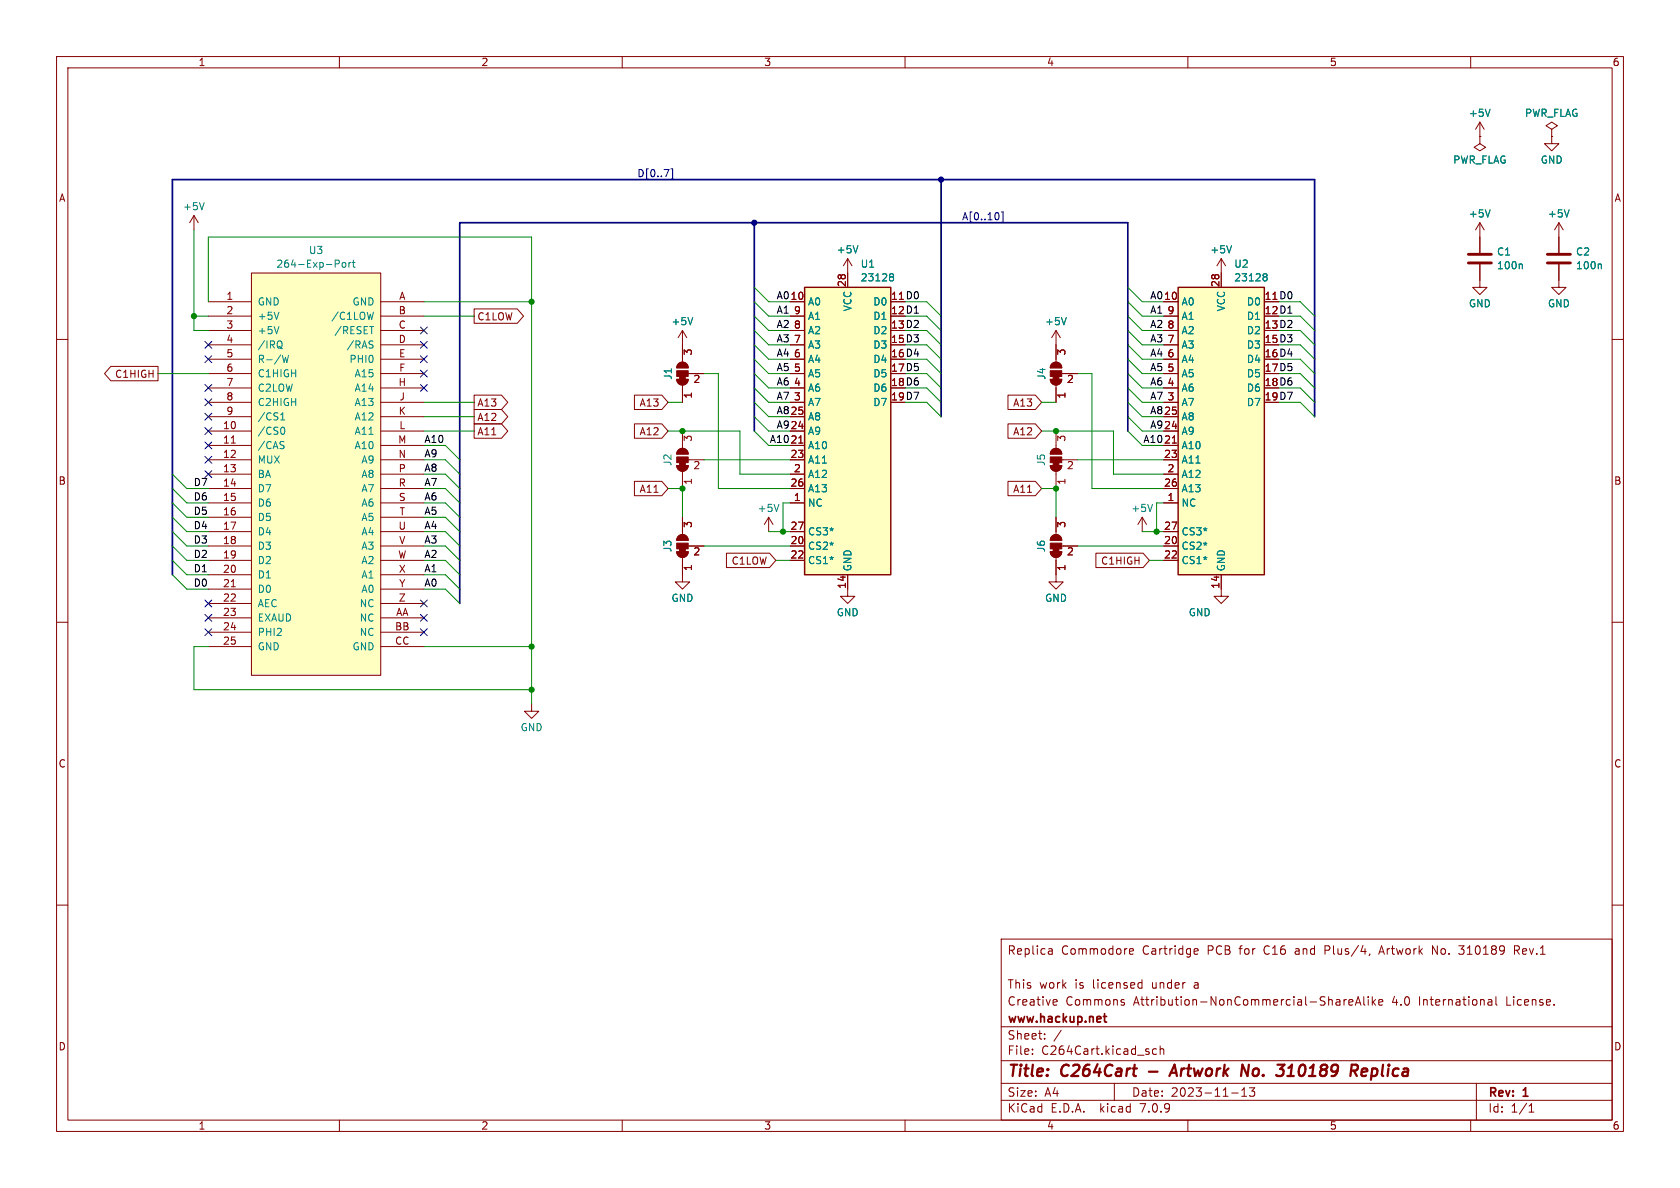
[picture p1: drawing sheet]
<svg xmlns="http://www.w3.org/2000/svg" width="297mm" height="210mm" viewBox="0 0 297 210" stroke-linecap="round" stroke-linejoin="round" font-family="sans-serif">
<g fill="none" stroke="#840000" stroke-width=".18">
<path d="M10 10h277v190h-277zM12 12h273v186h-273zM60 10v2M110 10v2M160 10v2M210 10v2M260 10v2M34.3 38.1l-.8 1.3M34.3 38.1v2.5M34.3 38.1l.8 1.3M261.6 24.1v1.3l1 .6-1 .7-1-.7 1-.6M261.6 24.1h.1"/>
<path d="M261.6 21.6l-.7 1.3M261.6 21.6v2.5M261.6 39.4v5.3M261.6 21.6l.8 1.3M261.6 39.4l-.7 1.2M261.6 39.4l.8 1.2M274.3 24.1v1.3h1.3l-1.3 1.3-1.3-1.3h1.3M274.3 22.9l1-.7-1-.6-1 .6 1 .7v1.2M274.3 24.1h.1M275.6 39.4l-.8 1.2M275.6 39.4v5.3M275.6 39.4l.8 1.2"/>
<path d="M10 60h2M36.8 53.3h7.6M36.8 58.4h7.6M36.8 55.9h7.6M44.4 48.3h22.9v71.1h-22.9zM67.3 53.3h7.6M67.3 58.4h7.6M67.3 55.9h7.6M83.8 54.6h7.6l1.2 1.3-1.2 1.3h-7.6zM120.6 58.4v5.6M120.6 58.4l.8 1.3M120.6 58.4l-.7 1.3"/>
<path d="M139.7 53.3h2.5M139.7 58.4h2.5M139.7 55.9h2.5M149.9 45.7v5.1M149.9 45.7l-.8 1.3M149.9 45.7l.7 1.3M186.7 58.4v5.6M186.7 58.4l.8 1.3M186.7 58.4l-.8 1.3M205.7 53.3h2.6M205.7 58.4h2.6M205.7 55.9h2.6"/>
<path d="M215.9 45.7v5.1M215.9 45.7l-.8 1.3M215.9 45.7l.8 1.3M261.6 46.7v4.1h1.3l-1.3 1.3-1.3-1.3h1.3M275.6 46.7v4.1h1.3l-1.3 1.3-1.3-1.3h1.3M285 60h2M19.6 64.8h8.3v2.5h-8.3l-1.1-1.3zM36.8 66h7.6M36.8 78.7h7.6M36.8 76.2h7.6M36.8 73.7h7.6M36.8 71.1h7.6"/>
<path d="M36.8 68.6h7.6M36.8 63.5h7.6M36.8 61h7.6M40.9 78.3h.7M67.3 66h7.6M67.3 78.7h7.6M67.3 76.2h7.6M67.3 73.7h7.6M67.3 71.1h7.6M67.3 68.6h7.6M67.3 63.5h7.6M67.3 61h7.6"/>
<path d="M83.8 69.8h4.9l1.1 1.3-1.1 1.3h-4.9zM83.8 74.9h4.9l1.1 1.3-1.1 1.3h-4.9zM83.8 72.4h4.9l1.1 1.3-1.1 1.2h-4.9zM112.2 74.9h4.8l1.1 1.3-1.1 1.3h-4.8zM112.2 69.8h4.8l1.1 1.3-1.1 1.3h-4.8zM119.6 67.1h2.1a1.02 1.02 0 0 1-1.1 1 1.02 1.02 0 0 1-1-1zM119.9 64.3a1.02 1.02 0 0 1 1.1-.2 1.02 1.02 0 0 1 .7 .9h-2.1zM119.9 79.5a1.02 1.02 0 0 1 1.1-.2 1.02 1.02 0 0 1 .7 1h-2.1zM120.6 68.1v3M120.6 76.2v3M121.7 66h2.8M139.7 66h2.5"/>
<path d="M139.7 78.7h2.5M139.7 76.2h2.5M139.7 73.7h2.5M139.7 71.1h2.5M139.7 68.6h2.5M139.7 63.5h2.5M139.7 61h2.5M141.2 78.3h.7M178.2 74.9h4.8l1.1 1.3-1.1 1.3h-4.8zM178.2 69.8h4.8l1.1 1.3-1.1 1.3h-4.8zM185.7 67.1h2a1.02 1.02 0 0 1-1 1 1.02 1.02 0 0 1-1-1zM186 64.3a1.02 1.02 0 0 1 1.1-.2 1.02 1.02 0 0 1 .6 .9h-2z"/>
<path d="M186 79.5a1.02 1.02 0 0 1 1.1-.2 1.02 1.02 0 0 1 .6 1h-2zM186.7 68.1v3M186.7 76.2v3M187.7 66h2.8M205.7 66h2.6M205.7 78.7h2.6M205.7 76.2h2.6M205.7 73.7h2.6M205.7 71.1h2.6M205.7 68.6h2.6M205.7 63.5h2.6M205.7 61h2.6"/>
<path d="M207.3 78.3h.7M36.8 88.9h7.6M36.8 83.8h7.6M36.8 96.5h7.6M36.8 99.1h7.6M36.8 81.3h7.6M36.8 86.4h7.6M36.8 94h7.6M36.8 91.4h7.6M67.3 88.9h7.6M67.3 83.8h7.6M67.3 96.5h7.6"/>
<path d="M67.3 99.1h7.6M67.3 81.3h7.6M67.3 86.4h7.6M67.3 94h7.6M67.3 91.4h7.6M112.2 85.1h4.8l1.1 1.3-1.1 1.2h-4.8zM119.6 97.5h2.1a1.02 1.02 0 0 1-1.1 1 1.02 1.02 0 0 1-1-1zM119.6 82.3h2.1a1.02 1.02 0 0 1-1.1 1 1.02 1.02 0 0 1-1-1zM119.9 94.8a1.02 1.02 0 0 1 1.1-.2 1.02 1.02 0 0 1 .7 .9h-2.1zM120.6 98.6v4.3h1.3l-1.3 1.2-1.2-1.2h1.2M120.6 83.3v3.1M120.6 91.4v3.1"/>
<path d="M121.7 96.5h2.8M121.7 81.3h2.8M128.4 97.8h7.6l1.2 1.3-1.2 1.2h-7.6zM135.9 91.4l.8 1.3M135.9 91.4v2.6M135.9 91.4l-.8 1.3M139.7 88.9h2.5M139.7 83.8h2.5M139.7 96.5h2.5M139.7 99.1h2.5M139.7 81.3h2.5M139.7 86.4h2.5"/>
<path d="M139.7 94h2.5M178.2 85.1h4.8l1.1 1.3-1.1 1.2h-4.8zM185.7 82.3h2a1.02 1.02 0 0 1-1 1 1.02 1.02 0 0 1-1-1zM185.7 97.5h2a1.02 1.02 0 0 1-1 1 1.02 1.02 0 0 1-1-1zM186 94.8a1.02 1.02 0 0 1 1.1-.2 1.02 1.02 0 0 1 .6 .9h-2zM186.7 98.6v4.3h1.3l-1.3 1.2-1.3-1.2h1.3M186.7 83.3v3.1M186.7 91.4v3.1M187.7 96.5h2.8M187.7 81.3h2.8M193.7 97.8h8.4l1.1 1.3-1.1 1.2h-8.4zM201.9 91.4l.8 1.3"/>
<path d="M201.9 91.4v2.6M201.9 91.4l-.7 1.3M205.7 88.9h2.6M205.7 83.8h2.6M205.7 96.5h2.6M205.7 99.1h2.6M205.7 81.3h2.6M205.7 86.4h2.6M205.7 94h2.6M10 110h2M36.8 101.6h7.6M36.8 104.1h7.6"/>
<path d="M36.8 106.7h7.6M36.8 109.2h7.6M36.8 111.8h7.6M36.8 114.3h7.6M40.9 103.7h.7M67.3 101.6h7.6M67.3 104.1h7.6M67.3 106.7h7.6M67.3 109.2h7.6M67.3 111.8h7.6M67.3 114.3h7.6M149.9 101.6v3.8h1.2l-1.2 1.3-1.3-1.3h1.3"/>
<path d="M215.9 101.6v3.8h1.3l-1.3 1.3-1.3-1.3h1.3M285 110h2M94 124.5v1.2h1.2l-1.2 1.3-1.3-1.3h1.3M10 160h2M285 160h2M177 166h108v32h-108zM185.5 167.7l.5 .1v.9M186 168.6l-.5 .1M186 168.1h-.5M186.4 176.7l.4 .1 .1 .3-.7 .1M186.8 177.6l-.4 .1M198.4 177.2l.3 .1 .1 .2-.2 .2h-.3"/>
<path d="M198.4 176.7l.3 .1M199.7 167.9l.2-.2h.3l.2 .2v.2l-.7 .1M199.7 168.5l.2 .2 .4-.1M201.5 173.7l.4 .1M201.9 173.2v1.5M201.9 174.6l-.4 .1M211.2 167.8l.4-.1 .2 .4-.7 .1M211.2 168.6h.5M234.2 168h.6M234.8 167.2h-.6v1.5M237.6 176.7v1M238 176.7l-.3 .1-.1 .2"/>
<path d="M238.5 177.2l.7-.1-.1-.3-.4-.1-.2 .2v.7h.6M239.6 177.7l.5-1.5 .5 1.5M239.7 177.3h.8M241.1 176.2v1.3l.2 .2M241.9 176.2v.1M241.9 176.7v1M242.2 168.6l-.2 .3M242.6 176.2v1.5M242.7 177.1l.5 .6M243.2 176.7l-.6 .6M243.7 177.2l.8-.1-.1-.3-.4-.1-.3 .2 .1 .7h.6M243.9 168.3h.7"/>
<path d="M244.2 167.2l-.5 1.5M253.2 168.7v-1.5l.9 1.5M257.9 167.2h.9l-.5 .6h.2M258 168.6l.5 .1M263.1 177.6h.6M263.1 176.8h.6v.9M263.7 177.1l-.6 .1M264.5 176.2v1.3l.2 .2M268.1 168l.5 .7M268.5 167.3l-.2-.1h-.6v1.5M268.5 167.8l-.2 .2h-.6M60 198v2"/>
<path d="M110 198v2M160 198v2M177 194.5h108M177 191.5h108M177 187.5h108M177 181.5h108M182.5 186.3v.1M182.5 185.5v.1M184.7 183.6v.1M184.7 182.8v.1M187.6 182.1l-1.3 2M197 191.5v3"/>
<path d="M204.5 185.5l-.5-.1-.3 .3v.4l.2 .2h.6M205.1 185.5l.2-.1 .4 .1v.9M205.1 184.9v1.5M210 198v2M217.7 193.2h1.2M219.5 193.8h.9M219.5 192.7l.5-.4v1.5M220.9 192.3h.9l-.5 .6 .4 .1v.7l-.2 .1h-.4l-.2-.1M260 198v2M261 191.5v6.5M270.3 196.6h.9M270.3 195.5l.4-.4v1.5"/>
</g>
<path d="M203.1 189.4h1.5M206.7 190.2l.9-2 .5 2M207 189.6h.9M219.6 188.2l.9 2 .3-2M227.6 190.2h1.1M227.8 188.8l.6-.6-.2 2M239 188.2l.9 .1a.58 .58 0 0 1-.3 1h-.8M239.3 189.3l.6 .9M240.7 189.5l1-.1-.1-.4-.1-.1-.6 .1-.2 .9 .2 .3 .6-.1" fill="none" stroke="#840000" stroke-width=".4"/>
<path d="M195.1 179.7h.5M195.3 179.2v1.3l.3 .2" fill="none" stroke="#840000" stroke-width=".3"/>
<g fill="none" stroke="#008484" stroke-width=".18">
<path d="M263.4 19.3l-.4 1.3M36.1 35.8l-.4 1.3M263.4 37.1l-.4 1.3M277.4 37.1l-.4 1.3M49.3 55.2l-.4 1.3M49.3 57.7l-.4 1.3M59.8 46l.2 .2-.1 .3-.1 .1M60.6 46.5l.3-.1 .2 .2v.4l-.2 .2h-.3l-.1-.2zM61.7 46.4v.8M62 46.4l-.3 .2M62.3 46.4h.5M62.5 46v1.1l.3 .1"/>
<path d="M65.3 57.7h.8M66 55.2l-.3 1.3M122.5 56.1l-.5 1.3M151.7 43.4l-.4 1.3M157.5 48.4h.2l.3 .2-.3 .3M157.5 48.9h.2M157.7 48.9l.3 .3v.2l-.2 .2-.3 .1M188.5 56.1l-.4 1.3M217.7 43.4l-.4 1.3M223.5 48.4h.3l.2 .2-.2 .3M223.5 48.9h.3M223.8 48.9l.2 .3v.2l-.1 .2-.4 .1"/>
<path d="M268.9 46.7l.2 .1v.7M282.9 46.7l.2 .1v.7M49.5 61.3l.2 .2M49.6 60.3h.1a.9 .9 0 0 1 0 1.2M49.6 74.2h.7M49.6 73.3l.4-.3v1.2M49.7 61.5l.2 .2M49.7 61.5h-.1M49.9 75.5a.68 .68 0 0 1 .5 .6 .68 .68 0 0 1-.5 .7M49.9 62.8l.3 1.3 .3-.9 .2 .9 .3-1.3M50 78l.2 .1M50.1 78.8l.1 .2-.1 .3"/>
<path d="M65.8 60.3h.2M65.8 61l.2 .2-.2 .3M137.7 89.2l-.4 1.2M203.7 89.2l-.4 1.2"/>
</g>
<g fill="#840000" stroke="#840000" stroke-width=".18">
<path d="M186.2 66.5h1v.6h-1z"/>
<path d="M185.7 67.1h2a1.02 1.02 0 0 1-1 1 1.02 1.02 0 0 1-1-1z"/>
<path d="M185.7 65.5h2v1h-2z"/>
<path d="M186 64.3a1.02 1.02 0 0 1 1.1-.2 1.02 1.02 0 0 1 .6 .9h-2z"/>
<path d="M120.1 97h1.1v.5h-1.1z"/>
<path d="M119.6 97.5h2.1a1.02 1.02 0 0 1-1.1 1 1.02 1.02 0 0 1-1-1z"/>
<path d="M119.6 96h2.1v1h-2.1z"/>
<path d="M119.9 94.8a1.02 1.02 0 0 1 1.1-.2 1.02 1.02 0 0 1 .7 .9h-2.1z"/>
<path d="M120.1 66.5h1.1v.6h-1.1z"/>
<path d="M119.6 67.1h2.1a1.02 1.02 0 0 1-1.1 1 1.02 1.02 0 0 1-1-1z"/>
<path d="M119.6 65.5h2.1v1h-2.1z"/>
<path d="M119.9 64.3a1.02 1.02 0 0 1 1.1-.2 1.02 1.02 0 0 1 .7 .9h-2.1z"/>
<path d="M186.2 81.8h1v.5h-1z"/>
<path d="M185.7 82.3h2a1.02 1.02 0 0 1-1 1 1.02 1.02 0 0 1-1-1z"/>
<path d="M185.7 80.8h2v1h-2z"/>
<path d="M186 79.5a1.02 1.02 0 0 1 1.1-.2 1.02 1.02 0 0 1 .6 1h-2z"/>
<path d="M120.1 81.8h1.1v.5h-1.1z"/>
<path d="M119.6 82.3h2.1a1.02 1.02 0 0 1-1.1 1 1.02 1.02 0 0 1-1-1z"/>
<path d="M119.6 80.8h2.1v1h-2.1z"/>
<path d="M119.9 79.5a1.02 1.02 0 0 1 1.1-.2 1.02 1.02 0 0 1 .7 1h-2.1z"/>
<path d="M186.2 97h1v.5h-1z"/>
<path d="M185.7 97.5h2a1.02 1.02 0 0 1-1 1 1.02 1.02 0 0 1-1-1z"/>
<path d="M185.7 96h2v1h-2z"/>
<path d="M186 94.8a1.02 1.02 0 0 1 1.1-.2 1.02 1.02 0 0 1 .6 .9h-2z"/>
</g>
<path d="M259.6 46.5h4.1M259.6 45h4.1M273.6 46.5h4M273.6 45h4" fill="none" stroke="#840000" stroke-width=".51"/>
<g fill="#ffffc2" stroke="#ffffc2" stroke-width=".18">
<path d="M208.3 50.8h15.2v50.8h-15.2z"/>
<path d="M142.2 50.8h15.3v50.8h-15.3z"/>
<path d="M44.4 48.3h22.9v71.1h-22.9z"/>
</g>
<path d="M142.2 50.8h15.3v50.8h-15.3zM208.3 50.8h15.2v50.8h-15.2z" fill="none" stroke="#840000" stroke-width=".25"/>
<g fill="none" stroke="#000084" stroke-width=".18">
<path d="M118.6 29.8h.3v1.9h-.3M176.6 37.8v.8M177 37.5h.3v1.8h-.3M74.3 57.8l1.2 1.2M75.5 57.8l-1.2 1.2M36.2 62.9l1.2 1.2M36.2 78.1l1.2 1.2M36.2 68l1.2 1.2M36.2 73.1l1.2 1.2M36.2 70.5l1.2 1.2M36.2 75.6l1.2 1.2M36.2 60.4l1.2 1.2"/>
<path d="M37.4 62.9l-1.2 1.2M37.4 78.1l-1.2 1.2M37.4 68l-1.2 1.2M37.4 73.1l-1.2 1.2M37.4 70.5l-1.2 1.2M37.4 75.6l-1.2 1.2M37.4 60.4l-1.2 1.2M74.3 60.4l1.2 1.2M74.3 65.4l1.2 1.2M74.3 68l1.2 1.2M74.3 62.9l1.2 1.2M75.5 60.4l-1.2 1.2"/>
<path d="M75.5 65.4l-1.2 1.2M75.5 68l-1.2 1.2M75.5 62.9l-1.2 1.2M36.2 83.2l1.2 1.2M36.2 80.7l1.2 1.2M37.4 83.2l-1.2 1.2M37.4 80.7l-1.2 1.2M36.2 111.2l1.2 1.2M36.2 106.1l1.2 1.2M36.2 108.6l1.2 1.2M37.4 106.1l-1.2 1.2M37.4 111.2l-1.2 1.2"/>
<path d="M37.4 108.6l-1.2 1.2M74.3 106.1l1.2 1.2M74.3 108.6l1.2 1.2M74.3 111.2l1.2 1.2M75.5 106.1l-1.2 1.2M75.5 108.6l-1.2 1.2M75.5 111.2l-1.2 1.2"/>
</g>
<path d="M133.3 39.4v36.8M166.4 31.8v41.9M199.4 76.2v-36.8h-118.1v67.3M232.4 73.7v-41.9h-201.9v69.8" fill="none" stroke="#000084" stroke-width=".3"/>
<g fill="none" stroke="#008400" stroke-width=".18">
<path d="M34.3 40.6v17.8h2.5M34.3 55.9h2.5M36.8 53.3v-11.4h57.2v82.6M74.9 53.3h19.1M74.9 55.9h8.9M133.3 58.4l2.6 2.6h3.8M133.3 55.9l2.6 2.5h3.8M133.3 50.8l2.6 2.5h3.8M133.3 53.3l2.6 2.6h3.8M160 58.4h3.8l2.6 2.6M160 53.3h3.8l2.6 2.6M160 55.9h3.8l2.6 2.5"/>
<path d="M199.4 58.4l2.5 2.6h3.8M199.4 55.9l2.5 2.5h3.8M199.4 50.8l2.5 2.5h3.8M199.4 53.3l2.5 2.6h3.8M226.1 58.4h3.8l2.5 2.6M226.1 53.3h3.8l2.5 2.6M226.1 55.9h3.8l2.5 2.5M27.9 66h8.9M74.9 71.1h8.9M74.9 78.7h3.8l2.6 2.6M74.9 73.7h8.9M74.9 76.2h8.9"/>
<path d="M118.1 71.1h2.5M118.1 76.2h12.7v7.6h8.9M124.5 66h2.5v20.4h12.7M133.3 68.6l2.6 2.5h3.8M133.3 66l2.6 2.6h3.8M133.3 61l2.6 2.5h3.8M133.3 63.5l2.6 2.5h3.8M133.3 76.2l2.6 2.5h3.8M133.3 71.1l2.6 2.6h3.8M133.3 73.7l2.6 2.5h3.8M160 61h3.8l2.6 2.5M160 71.1h3.8l2.6 2.6"/>
<path d="M160 68.6h3.8l2.6 2.5M160 63.5h3.8l2.6 2.5M160 66h3.8l2.6 2.6M184.1 71.1h2.6M184.1 76.2h12.7v7.6h8.9M190.5 66h2.5v20.4h12.7M199.4 68.6l2.5 2.5h3.8M199.4 66l2.5 2.6h3.8M199.4 61l2.5 2.5h3.8M199.4 63.5l2.5 2.5h3.8M199.4 76.2l2.5 2.5h3.8M199.4 71.1l2.5 2.6h3.8"/>
<path d="M199.4 73.7l2.5 2.5h3.8M226.1 61h3.8l2.5 2.5M226.1 71.1h3.8l2.5 2.6M226.1 68.6h3.8l2.5 2.5M226.1 63.5h3.8l2.5 2.5M226.1 66h3.8l2.5 2.6M30.5 83.8l2.5 2.6h3.8M30.5 86.4l2.5 2.5h3.8M30.5 88.9l2.5 2.5h3.8M30.5 91.4l2.5 2.6h3.8M30.5 99.1l2.5 2.5h3.8M30.5 96.5l2.5 2.6h3.8"/>
<path d="M30.5 94l2.5 2.5h3.8M74.9 86.4h3.8l2.6 2.5M74.9 83.8h3.8l2.6 2.6M74.9 81.3h3.8l2.6 2.5M74.9 88.9h3.8l2.6 2.5M74.9 91.4h3.8l2.6 2.6M74.9 94h3.8l2.6 2.5M74.9 99.1h3.8l2.6 2.5M74.9 96.5h3.8l2.6 2.6M118.1 86.4h2.5v5M124.5 81.3h15.2M124.5 96.5h15.2"/>
<path d="M135.9 94h3.8M137.2 99.1h2.5M139.7 88.9h-1.3v5.1M184.1 86.4h2.6v5M190.5 81.3h15.2M190.5 96.5h15.2M201.9 94h3.8M203.2 99.1h2.5M205.7 88.9h-1.2v5.1M30.5 101.6l2.5 2.5h3.8M36.8 114.3h-2.5v7.6h59.7M74.9 114.3h19.1"/>
<path d="M74.9 104.1h3.8l2.6 2.6M74.9 101.6h3.8l2.6 2.5"/>
</g>
<g fill="#008400" stroke="#008400" stroke-width=".18">
<circle cx="120.6" cy="86.4" r=".46"/>
<circle cx="94" cy="114.3" r=".46"/>
<circle cx="120.6" cy="76.2" r=".46"/>
<circle cx="204.5" cy="94" r=".46"/>
<circle cx="186.7" cy="86.4" r=".46"/>
<circle cx="186.7" cy="76.2" r=".46"/>
<circle cx="94" cy="53.3" r=".46"/>
<circle cx="94" cy="121.9" r=".46"/>
<circle cx="34.3" cy="55.9" r=".46"/>
<circle cx="138.4" cy="94" r=".46"/>
</g>
<g fill="#000084" stroke="#000084" stroke-width=".18">
<circle cx="166.4" cy="31.8" r=".46"/>
<circle cx="133.3" cy="39.4" r=".46"/>
</g>
<g font-size="2.8" fill="#840000">
<text x="178" y="190.9">Title:</text>
<text x="187.7" y="190.9">C264Cart</text>
<text x="208.7" y="190.9">Artwork</text>
<text x="221.9" y="190.9">No.</text>
<text x="229" y="190.9">310189</text>
<text x="242.8" y="190.9">Replica</text>
</g>
<g font-size="2.1" fill="#840000">
<text x="178" y="169">Replica</text>
<text x="187.6" y="169">Commodore</text>
<text x="202" y="169">Cartridge</text>
<text x="213.6" y="169">PCB</text>
<text x="219.4" y="169">for</text>
<text x="223.9" y="169">C16</text>
<text x="229.5" y="169">and</text>
<text x="234.9" y="169">Plus/4,</text>
<text x="244.8" y="169">Artwork</text>
<text x="254.2" y="169">No.</text>
<text x="259.1" y="169">310189</text>
<text x="269" y="169">Rev.1</text>
<text x="178" y="178">Creative</text>
<text x="178" y="175">This</text>
<text x="183.7" y="175">work</text>
<text x="188.4" y="178">Commons</text>
<text x="190.1" y="175">is</text>
<text x="193.3" y="175">licensed</text>
<text x="200.5" y="178">Attribution-NonCommercial-ShareAlike</text>
<text x="203.9" y="175">under</text>
<text x="211.5" y="175">a</text>
<text x="246.3" y="178">4.0</text>
<text x="251.1" y="178">International</text>
<text x="266.7" y="178">License.</text>
<text x="178" y="184">Sheet:</text>
<text x="178" y="181.2">www.hackup.net</text>
<text x="178" y="186.7">File:</text>
<text x="184.1" y="186.7">C264Cart.kicad_sch</text>
<text x="178" y="196.9">KiCad</text>
<text x="178" y="194.1">Size:</text>
<text x="184.7" y="194.1">A4</text>
<text x="185.7" y="196.9">E.D.A.</text>
<text x="194.6" y="196.9">kicad</text>
<text x="200" y="194.1">Date:</text>
<text x="201.8" y="196.9">7.0.9</text>
<text x="207" y="194.1">2023-11-13</text>
<text x="263" y="194.3">Rev:</text>
<text x="263" y="196.9">Id:</text>
<text x="267.1" y="196.9">1/1</text>
<text x="269.4" y="194.3">1</text>
</g>
<g font-size="1.8" fill="#840000">
<text x="35" y="11.9">1</text>
<text x="85" y="11.9">2</text>
<text x="135" y="11.9">3</text>
<text x="185" y="11.9">4</text>
<text x="235" y="11.9">5</text>
<text x="285" y="11.9">6</text>
<text x="10.3" y="35.9">A</text>
<text x="285.3" y="35.9">A</text>
<text x="39.9" y="53.1">1</text>
<text x="70.5" y="53.1">A</text>
<text x="139.7" y="53.1">10</text>
<text x="149.6" y="50.8" transform="rotate(-90 149.6 50.8)">28</text>
<text x="157.4" y="53.1">11 D0</text>
<text x="157.4" y="53.1">11</text>
<text x="205.7" y="53.1">10</text>
<text x="215.6" y="50.8" transform="rotate(-90 215.6 50.8)">28</text>
<text x="223.5" y="53.1">11 D0</text>
<text x="223.5" y="53.1">11</text>
<text x="39.9" y="55.6">2</text>
<text x="39.9" y="58.2">3</text>
<text x="70.4" y="55.6">B</text>
<text x="70.4" y="58.2">C</text>
<text x="84.3" y="56.8">C1LOW</text>
<text x="140.3" y="58.2">8</text>
<text x="140.3" y="55.6">9</text>
<text x="157.4" y="55.6">12 D1</text>
<text x="157.4" y="58.2">13 D2</text>
<text x="157.4" y="55.6">12</text>
<text x="157.4" y="58.2">13</text>
<text x="206.3" y="58.2">8</text>
<text x="206.3" y="55.6">9</text>
<text x="223.5" y="55.6">12 D1</text>
<text x="223.5" y="58.2">13 D2</text>
<text x="223.5" y="55.6">12</text>
<text x="223.5" y="58.2">13</text>
<text x="39.9" y="60.7">4</text>
<text x="39.9" y="63.2">5</text>
<text x="39.9" y="65.8">6</text>
<text x="70.4" y="60.7">D</text>
<text x="70.4" y="63.2">E</text>
<text x="70.5" y="65.8">F</text>
<text x="122.6" y="62.9" transform="rotate(-90 122.6 62.9)">3</text>
<text x="140.3" y="65.8">5</text>
<text x="140.3" y="63.2">6</text>
<text x="140.3" y="60.7">7</text>
<text x="157.4" y="60.7">15 D3</text>
<text x="157.4" y="63.2">16 D4</text>
<text x="157.4" y="65.8">17 D5</text>
<text x="157.4" y="60.7">15</text>
<text x="157.4" y="63.2">16</text>
<text x="157.4" y="65.8">17</text>
<text x="188.7" y="62.9" transform="rotate(-90 188.7 62.9)">3</text>
<text x="206.3" y="65.8">5</text>
<text x="206.3" y="63.2">6</text>
<text x="206.3" y="60.7">7</text>
<text x="223.5" y="60.7">15 D3</text>
<text x="223.5" y="63.2">16 D4</text>
<text x="223.5" y="65.8">17 D5</text>
<text x="223.5" y="60.7">15</text>
<text x="223.5" y="63.2">16</text>
<text x="223.5" y="65.8">17</text>
<text x="20.2" y="67">C1HIGH</text>
<text x="39.9" y="68.3">7</text>
<text x="39.9" y="70.9">8</text>
<text x="70.4" y="68.3">H</text>
<text x="70.5" y="70.9">J</text>
<text x="122.5" y="68">2</text>
<text x="122.6" y="70.6" transform="rotate(-90 122.6 70.6)">1</text>
<text x="140.3" y="70.9">3</text>
<text x="140.3" y="68.3">4</text>
<text x="157.4" y="68.3">18 D6</text>
<text x="157.4" y="70.9">19 D7</text>
<text x="157.4" y="68.3">18</text>
<text x="157.4" y="70.9">19</text>
<text x="188.5" y="68">2</text>
<text x="188.7" y="70.6" transform="rotate(-90 188.7 70.6)">1</text>
<text x="206.3" y="70.9">3</text>
<text x="206.3" y="68.3">4</text>
<text x="223.5" y="68.3">18 D6</text>
<text x="223.5" y="70.9">19 D7</text>
<text x="223.5" y="68.3">18</text>
<text x="223.5" y="70.9">19</text>
<text x="39.3" y="75.9">10</text>
<text x="39.9" y="73.4">9</text>
<text x="70.4" y="73.4">K</text>
<text x="70.5" y="75.9">L</text>
<text x="84.3" y="72.1">A13</text>
<text x="84.3" y="77.2">A11</text>
<text x="84.3" y="74.6">A12</text>
<text x="113" y="77.2">A12</text>
<text x="113" y="72.1">A13</text>
<text x="139.7" y="75.9">24</text>
<text x="139.7" y="73.4">25</text>
<text x="179" y="77.2">A12</text>
<text x="179" y="72.1">A13</text>
<text x="205.7" y="75.9">24</text>
<text x="205.7" y="73.4">25</text>
<text x="39.3" y="78.5">11</text>
<text x="39.3" y="81">12</text>
<text x="39.3" y="83.6">13</text>
<text x="70.3" y="78.5">M</text>
<text x="70.4" y="81">N</text>
<text x="70.4" y="83.6">P</text>
<text x="122.5" y="83.3">2</text>
<text x="122.6" y="78.2" transform="rotate(-90 122.6 78.2)">3</text>
<text x="139.7" y="78.5">21</text>
<text x="139.7" y="81">23</text>
<text x="140.3" y="83.6">2</text>
<text x="188.5" y="83.3">2</text>
<text x="188.7" y="78.2" transform="rotate(-90 188.7 78.2)">3</text>
<text x="205.7" y="78.5">21</text>
<text x="205.7" y="81">23</text>
<text x="206.3" y="83.6">2</text>
<text x="10.3" y="85.9">B</text>
<text x="39.3" y="86.1">14</text>
<text x="39.3" y="88.6">15</text>
<text x="70.4" y="86.1">R</text>
<text x="70.4" y="88.6">S</text>
<text x="113" y="87.3">A11</text>
<text x="122.6" y="85.8" transform="rotate(-90 122.6 85.8)">1</text>
<text x="139.7" y="86.1">26</text>
<text x="140.3" y="88.6">1</text>
<text x="179" y="87.3">A11</text>
<text x="188.7" y="85.8" transform="rotate(-90 188.7 85.8)">1</text>
<text x="205.7" y="86.1">26</text>
<text x="206.3" y="88.6">1</text>
<text x="285.3" y="85.9">B</text>
<text x="39.3" y="91.2">16</text>
<text x="39.3" y="93.7">17</text>
<text x="70.4" y="93.7">U</text>
<text x="70.5" y="91.2">T</text>
<text x="122.6" y="93.4" transform="rotate(-90 122.6 93.4)">3</text>
<text x="139.7" y="93.7">27</text>
<text x="188.7" y="93.4" transform="rotate(-90 188.7 93.4)">3</text>
<text x="205.7" y="93.7">27</text>
<text x="39.3" y="96.3">18</text>
<text x="39.3" y="98.8">19</text>
<text x="39.3" y="101.3">20</text>
<text x="70.3" y="98.8">W</text>
<text x="70.4" y="101.3">X</text>
<text x="70.5" y="96.3">V</text>
<text x="122.5" y="98.5">2</text>
<text x="122.6" y="101" transform="rotate(-90 122.6 101)">1</text>
<text x="129.2" y="100">C1LOW</text>
<text x="139.7" y="96.3">20</text>
<text x="139.7" y="98.8">22</text>
<text x="188.5" y="98.5">2</text>
<text x="188.7" y="101" transform="rotate(-90 188.7 101)">1</text>
<text x="194.6" y="100">C1HIGH</text>
<text x="205.7" y="96.3">20</text>
<text x="205.7" y="98.8">22</text>
<text x="39.3" y="103.9">21</text>
<text x="39.3" y="106.4">22</text>
<text x="70.4" y="106.4">Z</text>
<text x="70.5" y="103.9">Y</text>
<text x="149.6" y="104.2" transform="rotate(-90 149.6 104.2)">14</text>
<text x="215.6" y="104.2" transform="rotate(-90 215.6 104.2)">14</text>
<text x="39.3" y="109">23</text>
<text x="39.3" y="111.5">24</text>
<text x="69.7" y="111.5">BB</text>
<text x="69.9" y="109">AA</text>
<text x="39.3" y="114">25</text>
<text x="69.7" y="114">CC</text>
<text x="10.3" y="135.9">C</text>
<text x="285.3" y="135.9">C</text>
<text x="10.3" y="185.9">D</text>
<text x="285.3" y="185.9">D</text>
<text x="35" y="199.9">1</text>
<text x="85" y="199.9">2</text>
<text x="135" y="199.9">3</text>
<text x="185" y="199.9">4</text>
<text x="235" y="199.9">5</text>
<text x="285" y="199.9">6</text>
</g>
<g font-size="1.8" fill="#008484">
<text x="259.6" y="20.9">+5V</text>
<text x="269.5" y="20.9">PWR_FLAG</text>
<text x="256.8" y="29.1">PWR_FLAG</text>
<text x="272.3" y="29.1">GND</text>
<text x="32.3" y="37.4">+5V</text>
<text x="259.6" y="38.6">+5V</text>
<text x="273.6" y="38.6">+5V</text>
<text x="48.8" y="47.5">264-Exp-Port</text>
<text x="54.5" y="45.1">U3</text>
<text x="147.8" y="45">+5V</text>
<text x="152.1" y="47.5">U1</text>
<text x="213.9" y="45">+5V</text>
<text x="218.1" y="47.5">U2</text>
<text x="264.6" y="45.4">C1</text>
<text x="264.6" y="47.8">100n</text>
<text x="278.5" y="45.4">C2</text>
<text x="278.5" y="47.8">100n</text>
<text x="152.1" y="49.9">23128</text>
<text x="218.1" y="49.9">23128</text>
<text x="45.5" y="54.2">GND</text>
<text x="45.5" y="56.7">+5V</text>
<text x="45.5" y="59.3">+5V</text>
<text x="58.5" y="56.7">/C1LOW</text>
<text x="59" y="59.3">/RESET</text>
<text x="62.2" y="54.2">GND</text>
<text x="118.6" y="57.7">+5V</text>
<text x="142.7" y="54.2">A0</text>
<text x="142.7" y="59.3">A2</text>
<text x="142.7" y="56.7">A1</text>
<text x="150.7" y="55.1" transform="rotate(-90 150.7 55.1)">VCC</text>
<text x="154.3" y="54.2">D0</text>
<text x="154.3" y="56.7">D1</text>
<text x="154.3" y="59.3">D2</text>
<text x="184.7" y="57.7">+5V</text>
<text x="208.8" y="54.2">A0</text>
<text x="208.8" y="59.3">A2</text>
<text x="208.8" y="56.7">A1</text>
<text x="216.8" y="55.1" transform="rotate(-90 216.8 55.1)">VCC</text>
<text x="220.3" y="54.2">D0</text>
<text x="220.3" y="56.7">D1</text>
<text x="220.3" y="59.3">D2</text>
<text x="259.6" y="54.5">GND</text>
<text x="273.6" y="54.5">GND</text>
<text x="45.5" y="61.8">/IRQ</text>
<text x="45.5" y="64.4">R-/W</text>
<text x="61.2" y="61.8">/RAS</text>
<text x="61.7" y="64.4">PHI0</text>
<text x="142.7" y="64.4">A4</text>
<text x="142.7" y="61.8">A3</text>
<text x="154.3" y="61.8">D3</text>
<text x="154.3" y="64.4">D4</text>
<text x="208.8" y="64.4">A4</text>
<text x="208.8" y="61.8">A3</text>
<text x="220.3" y="61.8">D3</text>
<text x="220.3" y="64.4">D4</text>
<text x="45.5" y="66.9">C1HIGH</text>
<text x="45.5" y="69.4">C2LOW</text>
<text x="45.5" y="72">C2HIGH</text>
<text x="62.6" y="66.9">A15</text>
<text x="62.6" y="69.4">A14</text>
<text x="62.6" y="72">A13</text>
<text x="119" y="67.2" transform="rotate(-90 119 67.2)">J1</text>
<text x="142.7" y="72">A7</text>
<text x="142.7" y="69.4">A6</text>
<text x="142.7" y="66.9">A5</text>
<text x="154.3" y="66.9">D5</text>
<text x="154.3" y="69.4">D6</text>
<text x="154.3" y="72">D7</text>
<text x="185" y="67.2" transform="rotate(-90 185 67.2)">J4</text>
<text x="208.8" y="72">A7</text>
<text x="208.8" y="69.4">A6</text>
<text x="208.8" y="66.9">A5</text>
<text x="220.3" y="66.9">D5</text>
<text x="220.3" y="69.4">D6</text>
<text x="220.3" y="72">D7</text>
<text x="45.5" y="77.1">/CS0</text>
<text x="45.5" y="74.5">/CS1</text>
<text x="62.6" y="74.5">A12</text>
<text x="62.6" y="77.1">A11</text>
<text x="142.7" y="77.1">A9</text>
<text x="142.7" y="74.5">A8</text>
<text x="208.8" y="77.1">A9</text>
<text x="208.8" y="74.5">A8</text>
<text x="45.5" y="79.6">/CAS</text>
<text x="45.5" y="82.1">MUX</text>
<text x="62.6" y="79.6">A10</text>
<text x="63.8" y="82.1">A9</text>
<text x="118.9" y="82.5" transform="rotate(-90 118.9 82.5)">J2</text>
<text x="142.7" y="79.6">A10</text>
<text x="142.7" y="82.1">A11</text>
<text x="184.9" y="82.5" transform="rotate(-90 184.9 82.5)">J5</text>
<text x="208.8" y="79.6">A10</text>
<text x="208.8" y="82.1">A11</text>
<text x="45.5" y="84.7">BA</text>
<text x="45.5" y="87.2">D7</text>
<text x="45.5" y="89.8">D6</text>
<text x="63.8" y="84.7">A8</text>
<text x="63.8" y="87.2">A7</text>
<text x="63.8" y="89.8">A6</text>
<text x="142.7" y="89.8">NC</text>
<text x="142.7" y="84.7">A12</text>
<text x="142.7" y="87.2">A13</text>
<text x="208.8" y="89.8">NC</text>
<text x="208.8" y="84.7">A12</text>
<text x="208.8" y="87.2">A13</text>
<text x="45.5" y="92.3">D5</text>
<text x="45.5" y="94.8">D4</text>
<text x="63.8" y="92.3">A5</text>
<text x="63.8" y="94.8">A4</text>
<text x="133.9" y="90.7">+5V</text>
<text x="142.7" y="94.8">CS3*</text>
<text x="199.9" y="90.7">+5V</text>
<text x="208.8" y="94.8">CS3*</text>
<text x="45.5" y="97.4">D3</text>
<text x="45.5" y="99.9">D2</text>
<text x="63.8" y="97.4">A3</text>
<text x="63.8" y="99.9">A2</text>
<text x="118.9" y="97.7" transform="rotate(-90 118.9 97.7)">J3</text>
<text x="142.7" y="97.4">CS2*</text>
<text x="142.7" y="99.9">CS1*</text>
<text x="150.7" y="101.1" transform="rotate(-90 150.7 101.1)">GND</text>
<text x="184.9" y="97.7" transform="rotate(-90 184.9 97.7)">J6</text>
<text x="208.8" y="97.4">CS2*</text>
<text x="208.8" y="99.9">CS1*</text>
<text x="216.8" y="101.1" transform="rotate(-90 216.8 101.1)">GND</text>
<text x="45.5" y="102.5">D1</text>
<text x="45.5" y="105">D0</text>
<text x="45.5" y="107.5">AEC</text>
<text x="63.5" y="107.5">NC</text>
<text x="63.8" y="102.5">A1</text>
<text x="63.8" y="105">A0</text>
<text x="118.6" y="106.6">GND</text>
<text x="184.7" y="106.6">GND</text>
<text x="45.5" y="110.1">EXAUD</text>
<text x="45.5" y="112.6">PHI2</text>
<text x="63.5" y="110.1">NC</text>
<text x="63.5" y="112.6">NC</text>
<text x="147.8" y="109.1">GND</text>
<text x="210.1" y="109.1">GND</text>
<text x="45.5" y="115.2">GND</text>
<text x="62.2" y="115.2">GND</text>
<text x="91.9" y="129.5">GND</text>
</g>
<g font-size="1.8" fill="#000084">
<text x="112.6" y="31.4">D[0..7]</text>
<text x="170" y="39">A[0..10]</text>
</g>
<g font-size="1.8">
<text x="137.2" y="53">A010</text>
<text x="203.2" y="53">A010</text>
<text x="137.2" y="58.1">A2</text>
<text x="137.2" y="55.5">A1</text>
<text x="203.2" y="58.1">A2</text>
<text x="203.2" y="55.5">A1</text>
<text x="137.2" y="60.6">A3</text>
<text x="137.2" y="63.2">A4</text>
<text x="137.2" y="65.7">A5</text>
<text x="203.2" y="65.7">A5</text>
<text x="203.2" y="60.6">A3</text>
<text x="203.2" y="63.2">A4</text>
<text x="137.2" y="68.2">A6</text>
<text x="137.2" y="70.8">A7</text>
<text x="203.2" y="70.8">A7</text>
<text x="203.2" y="68.2">A6</text>
<text x="137.2" y="73.3">A825</text>
<text x="137.2" y="75.9">A924</text>
<text x="203.2" y="73.3">A825</text>
<text x="203.2" y="75.9">A924</text>
<text x="74.9" y="83.5">A8</text>
<text x="74.9" y="78.4">A10</text>
<text x="74.9" y="80.9">A9</text>
<text x="136" y="78.4">A10</text>
<text x="202" y="78.4">A10</text>
<text x="34.1" y="88.6">D6</text>
<text x="34.1" y="86">D7</text>
<text x="74.9" y="88.6">A6</text>
<text x="74.9" y="86">A7</text>
<text x="34.1" y="93.6">D4</text>
<text x="34.1" y="91.1">D5</text>
<text x="74.9" y="93.6">A4</text>
<text x="74.9" y="91.1">A5</text>
<text x="34.1" y="101.3">D1</text>
<text x="34.1" y="98.7">D2</text>
<text x="34.1" y="96.2">D3</text>
<text x="74.9" y="96.2">A3</text>
<text x="74.9" y="98.7">A2</text>
<text x="74.9" y="101.3">A1</text>
<text x="34.1" y="103.8">D0</text>
<text x="74.9" y="103.8">A0</text>
</g>
</svg>
